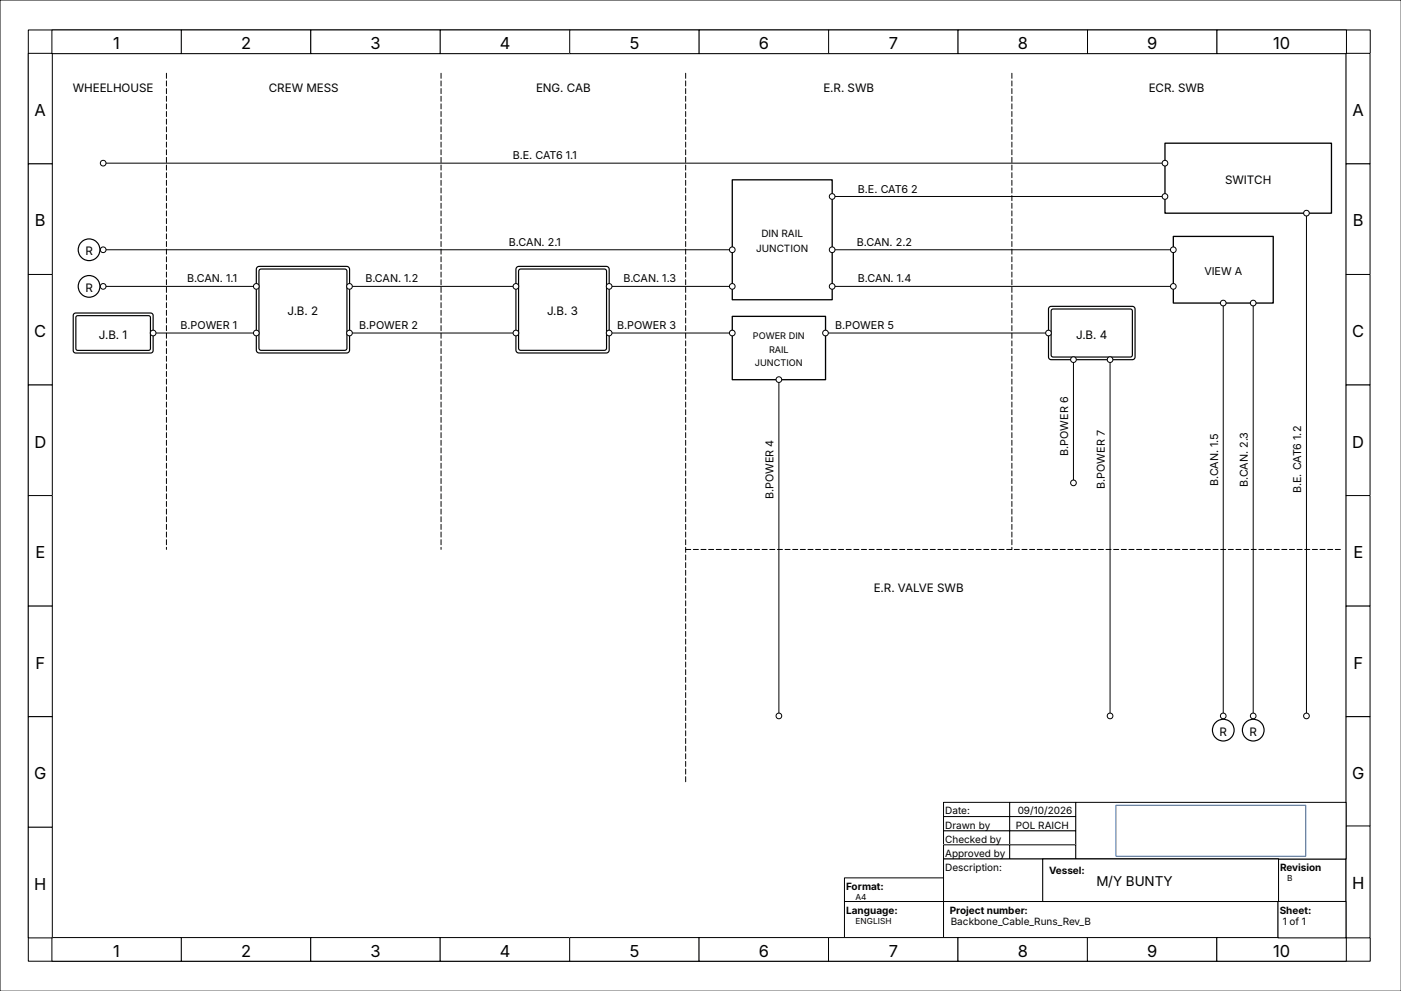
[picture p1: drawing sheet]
<svg xmlns="http://www.w3.org/2000/svg" width="297mm" height="210mm" viewBox="0 0 297 210" stroke-linecap="round" stroke-linejoin="round" font-family="sans-serif">
<path d="M297 0h-297v210" fill="none" stroke="#000" stroke-width=".21"/>
<path d="M179 191h21v7.7h-21z" fill-rule="evenodd" fill="#fff"/>
<path d="M179 191h21v7.7h-21z" fill="none" stroke="#000" stroke-width=".21"/>
<path d="M179 186h21v5h-21z" fill-rule="evenodd" fill="#fff"/>
<path d="M179 186h21v5h-21z" fill="none" stroke="#000" stroke-width=".21"/>
<path d="M200 191h70.9v7.7h-70.9z" fill-rule="evenodd" fill="#fff"/>
<path d="M200 191h70.9v7.7h-70.9z" fill="none" stroke="#000" stroke-width=".21"/>
<path d="M270.9 182h14.4v9h-14.4z" fill-rule="evenodd" fill="#fff"/>
<path d="M6 6.4h284.5v197.3h-284.5zM11.1 11.4h274.3v187.3h-274.3zM270.9 182h14.4v9h-14.4z" fill="none" stroke="#000" stroke-width=".21"/>
<path d="M6 11.3h5.1v23.4h-5.1z" fill-rule="evenodd" fill="#fff"/>
<path d="M6 11.3h5.1v23.4h-5.1z" fill="none" stroke="#000" stroke-width=".21"/>
<path d="M11 6.4h27.4v5h-27.4z" fill-rule="evenodd" fill="#fff"/>
<path d="M11 6.4h27.4v5h-27.4z" fill="none" stroke="#000" stroke-width=".21"/>
<path d="M38.4 6.4h27.5v5h-27.5z" fill-rule="evenodd" fill="#fff"/>
<path d="M38.4 6.4h27.5v5h-27.5z" fill="none" stroke="#000" stroke-width=".21"/>
<path d="M65.9 6.4h27.4v5h-27.4z" fill-rule="evenodd" fill="#fff"/>
<path d="M65.9 6.4h27.4v5h-27.4z" fill="none" stroke="#000" stroke-width=".21"/>
<path d="M93.3 6.4h27.5v5h-27.5z" fill-rule="evenodd" fill="#fff"/>
<path d="M93.3 6.4h27.5v5h-27.5z" fill="none" stroke="#000" stroke-width=".21"/>
<path d="M120.8 6.4h27.4v5h-27.4z" fill-rule="evenodd" fill="#fff"/>
<path d="M120.8 6.4h27.4v5h-27.4z" fill="none" stroke="#000" stroke-width=".21"/>
<path d="M148.2 6.4h27.5v5h-27.5z" fill-rule="evenodd" fill="#fff"/>
<path d="M148.2 6.4h27.5v5h-27.5z" fill="none" stroke="#000" stroke-width=".21"/>
<path d="M175.6 6.4h27.5v5h-27.5z" fill-rule="evenodd" fill="#fff"/>
<path d="M175.6 6.4h27.5v5h-27.5z" fill="none" stroke="#000" stroke-width=".21"/>
<path d="M203.1 6.4h27.4v5h-27.4z" fill-rule="evenodd" fill="#fff"/>
<path d="M203.1 6.4h27.4v5h-27.4z" fill="none" stroke="#000" stroke-width=".21"/>
<path d="M230.5 6.4h27.5v5h-27.5z" fill-rule="evenodd" fill="#fff"/>
<path d="M230.5 6.4h27.5v5h-27.5z" fill="none" stroke="#000" stroke-width=".21"/>
<path d="M258 6.4h27.4v5h-27.4z" fill-rule="evenodd" fill="#fff"/>
<path d="M258 6.4h27.4v5h-27.4z" fill="none" stroke="#000" stroke-width=".21"/>
<path d="M6 34.7h5.1v23.5h-5.1z" fill-rule="evenodd" fill="#fff"/>
<path d="M6 34.7h5.1v23.5h-5.1z" fill="none" stroke="#000" stroke-width=".21"/>
<path d="M6 58.2h5.1v23.4h-5.1z" fill-rule="evenodd" fill="#fff"/>
<path d="M6 58.2h5.1v23.4h-5.1z" fill="none" stroke="#000" stroke-width=".21"/>
<path d="M6 81.6h5.1v23.4h-5.1z" fill-rule="evenodd" fill="#fff"/>
<path d="M6 81.6h5.1v23.4h-5.1z" fill="none" stroke="#000" stroke-width=".21"/>
<path d="M6 105h5.1v23.4h-5.1z" fill-rule="evenodd" fill="#fff"/>
<path d="M6 105h5.1v23.4h-5.1z" fill="none" stroke="#000" stroke-width=".21"/>
<path d="M6 128.4h5.1v23.5h-5.1z" fill-rule="evenodd" fill="#fff"/>
<path d="M6 128.4h5.1v23.5h-5.1z" fill="none" stroke="#000" stroke-width=".21"/>
<path d="M11 198.7h27.4v5h-27.4z" fill-rule="evenodd" fill="#fff"/>
<path d="M11 198.7h27.4v5h-27.4z" fill="none" stroke="#000" stroke-width=".21"/>
<path d="M38.4 198.7h27.5v5h-27.5z" fill-rule="evenodd" fill="#fff"/>
<path d="M38.4 198.7h27.5v5h-27.5z" fill="none" stroke="#000" stroke-width=".21"/>
<path d="M65.9 198.7h27.4v5h-27.4z" fill-rule="evenodd" fill="#fff"/>
<path d="M65.9 198.7h27.4v5h-27.4z" fill="none" stroke="#000" stroke-width=".21"/>
<path d="M93.3 198.7h27.5v5h-27.5z" fill-rule="evenodd" fill="#fff"/>
<path d="M93.3 198.7h27.5v5h-27.5z" fill="none" stroke="#000" stroke-width=".21"/>
<path d="M120.7 198.7h27.5v5h-27.5z" fill-rule="evenodd" fill="#fff"/>
<path d="M120.7 198.7h27.5v5h-27.5z" fill="none" stroke="#000" stroke-width=".21"/>
<path d="M148.2 198.7h27.4v5h-27.4z" fill-rule="evenodd" fill="#fff"/>
<path d="M148.2 198.7h27.4v5h-27.4z" fill="none" stroke="#000" stroke-width=".21"/>
<path d="M175.6 198.7h27.5v5h-27.5z" fill-rule="evenodd" fill="#fff"/>
<path d="M175.6 198.7h27.5v5h-27.5z" fill="none" stroke="#000" stroke-width=".21"/>
<path d="M203.1 198.7h27.4v5h-27.4z" fill-rule="evenodd" fill="#fff"/>
<path d="M203.1 198.7h27.4v5h-27.4z" fill="none" stroke="#000" stroke-width=".21"/>
<path d="M230.5 198.7h27.4v5h-27.4z" fill-rule="evenodd" fill="#fff"/>
<path d="M230.5 198.7h27.4v5h-27.4z" fill="none" stroke="#000" stroke-width=".21"/>
<path d="M257.9 198.7h27.5v5h-27.5z" fill-rule="evenodd" fill="#fff"/>
<path d="M257.9 198.7h27.5v5h-27.5z" fill="none" stroke="#000" stroke-width=".21"/>
<path d="M6 151.9h5.1v23.4h-5.1z" fill-rule="evenodd" fill="#fff"/>
<path d="M6 151.9h5.1v23.4h-5.1z" fill="none" stroke="#000" stroke-width=".21"/>
<path d="M6 175.3h5.1v23.4h-5.1z" fill-rule="evenodd" fill="#fff"/>
<path d="M6 175.3h5.1v23.4h-5.1z" fill="none" stroke="#000" stroke-width=".21"/>
<path d="M285.3 11.3h5.1v23.4h-5.1z" fill-rule="evenodd" fill="#fff"/>
<path d="M285.3 11.3h5.1v23.4h-5.1z" fill="none" stroke="#000" stroke-width=".21"/>
<path d="M285.3 34.7h5.1v23.5h-5.1z" fill-rule="evenodd" fill="#fff"/>
<path d="M285.3 34.7h5.1v23.5h-5.1z" fill="none" stroke="#000" stroke-width=".21"/>
<path d="M285.3 58.2h5.1v23.4h-5.1z" fill-rule="evenodd" fill="#fff"/>
<path d="M285.3 58.2h5.1v23.4h-5.1z" fill="none" stroke="#000" stroke-width=".21"/>
<path d="M285.3 81.6h5.1v23.4h-5.1z" fill-rule="evenodd" fill="#fff"/>
<path d="M285.3 81.6h5.1v23.4h-5.1z" fill="none" stroke="#000" stroke-width=".21"/>
<path d="M285.3 105h5.1v23.4h-5.1z" fill-rule="evenodd" fill="#fff"/>
<path d="M285.3 105h5.1v23.4h-5.1z" fill="none" stroke="#000" stroke-width=".21"/>
<path d="M285.3 128.4h5.1v23.5h-5.1z" fill-rule="evenodd" fill="#fff"/>
<path d="M285.3 128.4h5.1v23.5h-5.1z" fill="none" stroke="#000" stroke-width=".21"/>
<path d="M285.3 151.9h5.1v23.4h-5.1z" fill-rule="evenodd" fill="#fff"/>
<path d="M285.3 151.9h5.1v23.4h-5.1z" fill="none" stroke="#000" stroke-width=".21"/>
<path d="M285.3 175h5.1v23.7h-5.1z" fill-rule="evenodd" fill="#fff"/>
<path d="M285.3 175h5.1v23.7h-5.1z" fill="none" stroke="#000" stroke-width=".21"/>
<path d="M228 170h57.3v12h-57.3z" fill-rule="evenodd" fill="#fff"/>
<path d="M228 170h57.3v12h-57.3z" fill="none" stroke="#000" stroke-width=".21"/>
<path d="M214 176h14v3h-14z" fill-rule="evenodd" fill="#fff"/>
<path d="M214 176h14v3h-14z" fill="none" stroke="#000" stroke-width=".21"/>
<path d="M214 173h14v3h-14z" fill-rule="evenodd" fill="#fff"/>
<path d="M214 173h14v3h-14z" fill="none" stroke="#000" stroke-width=".21"/>
<path d="M214 170h14v3h-14z" fill-rule="evenodd" fill="#fff"/>
<path d="M214 170h14v3h-14z" fill="none" stroke="#000" stroke-width=".21"/>
<path d="M200 176h14v3h-14z" fill-rule="evenodd" fill="#fff"/>
<path d="M200 176h14v3h-14z" fill="none" stroke="#000" stroke-width=".21"/>
<path d="M200 173h14v3h-14z" fill-rule="evenodd" fill="#fff"/>
<path d="M200 173h14v3h-14z" fill="none" stroke="#000" stroke-width=".21"/>
<path d="M200 170h14v3h-14z" fill-rule="evenodd" fill="#fff"/>
<path d="M200 170h14v3h-14z" fill="none" stroke="#000" stroke-width=".21"/>
<path d="M214 179h14v3h-14z" fill-rule="evenodd" fill="#fff"/>
<path d="M214 179h14v3h-14z" fill="none" stroke="#000" stroke-width=".21"/>
<path d="M200 179h14v3h-14z" fill-rule="evenodd" fill="#fff"/>
<path d="M200 179h14v3h-14z" fill="none" stroke="#000" stroke-width=".21"/>
<path d="M270.9 191h14.4v7.7h-14.4z" fill-rule="evenodd" fill="#fff"/>
<path d="M270.9 191h14.4v7.7h-14.4z" fill="none" stroke="#000" stroke-width=".21"/>
<path d="M221 182h50v9h-50z" fill-rule="evenodd" fill="#fff"/>
<path d="M221 182h50v9h-50z" fill="none" stroke="#000" stroke-width=".21"/>
<path d="M221 182h50v9h-50z" fill-rule="evenodd" fill="#fff"/>
<path d="M221 182h50v9h-50z" fill="none" stroke="#000" stroke-width=".21"/>
<path d="M200 182h21v9h-21z" fill-rule="evenodd" fill="#fff"/>
<g fill="none" stroke="#000" stroke-width=".21">
<path d="M21.9 34.6h225M21.9 52.9h133.3M176.4 52.9h72.3M176.4 41.6h70.5M276.9 45.2v106.5M21.9 60.7h32.4M32.5 70.6h21.8M74.1 60.7h35.3M74.1 70.6h35.3M129.1 60.7h26.1M129.1 70.6h26.1M175 70.6h47.2"/>
<path d="M176.4 60.7h72.3M227.5 76.2v26.1M235.3 76.2v75.5M259.3 64.2v87.5M265.6 64.2v87.5M165.1 80.4v71.3M200 182h21v9h-21z"/>
</g>
<path d="M236.5 170.6h40.3v10.8h-40.3z" fill="none" stroke="#3465a4" stroke-width=".21"/>
<path d="M35.3 15.5v100.9M93.5 15.5v100.9M145.3 15.5v150.3M214.5 15.5v100.9M145.3 116.4h139" fill="none" stroke="#000" stroke-width=".21" stroke-dasharray="1.1 .5 1.1 .5"/>
<path d="M15.7 66.5l.4-.2 16.1 .1 .3 .5-.1 7.6-.5 .3-16.1-.1-.3-.4v-7.4z" fill-rule="evenodd" fill="#fff"/>
<path d="M15.7 66.5l.4-.2 16.1 .1 .3 .5-.1 7.6-.5 .3-16.1-.1-.3-.4v-7.4zM16.2 67l.3-.1h15.1l.3 .4-.1 6.7-.3 .2h-15.2l-.2-.4v-6.5z" fill="none" stroke="#000" stroke-width=".25"/>
<path d="M54.5 56.6l.5-.2h18.5l.4 .2 .2 .5v17.1l-.2 .4-.4 .2h-18.5l-.5-.2-.2-.4v-17.1z" fill-rule="evenodd" fill="#fff"/>
<path d="M54.5 56.6l.5-.2h18.5l.4 .2 .2 .5v17.1l-.2 .4-.4 .2h-18.5l-.5-.2-.2-.4v-17.1zM55 57.1l.4-.1h17.7l.3 .1 .1 .4v16.3l-.1 .3-.3 .1h-17.7l-.4-.1-.1-.3v-16.3z" fill="none" stroke="#000" stroke-width=".25"/>
<path d="M109.5 56.6l.5-.2h18.5l.4 .2 .2 .5v17.1l-.2 .4-.4 .2h-18.5l-.5-.2-.1-.4v-17.1z" fill-rule="evenodd" fill="#fff"/>
<path d="M109.5 56.6l.5-.2h18.5l.4 .2 .2 .5v17.1l-.2 .4-.4 .2h-18.5l-.5-.2-.1-.4v-17.1zM110.1 57.1l.3-.1h17.7l.3 .1 .2 .4v16.3l-.2 .3-.3 .1h-17.7l-.3-.1-.2-.3v-16.3z" fill="none" stroke="#000" stroke-width=".25"/>
<path d="M222.4 65.1l.4-.2 17.5 .1 .3 .5-.1 10.4-.5 .3-17.5-.1-.3-.5v-10.1z" fill-rule="evenodd" fill="#fff"/>
<path d="M222.4 65.1l.4-.2 17.5 .1 .3 .5-.1 10.4-.5 .3-17.5-.1-.3-.5v-10.1zM222.9 65.6l.4-.1h16.5l.2 .4v9.5l-.4 .3-16.6-.1-.2-.4v-9.3z" fill="none" stroke="#000" stroke-width=".25"/>
<path d="M155.2 38.1h21.2v25.4h-21.2z" fill-rule="evenodd" fill="#fff"/>
<path d="M155.2 38.1h21.2v25.4h-21.2z" fill="none" stroke="#000" stroke-width=".28"/>
<path d="M155.2 67h19.8v13.5h-19.8z" fill-rule="evenodd" fill="#fff"/>
<path d="M155.2 67h19.8v13.5h-19.8z" fill="none" stroke="#000" stroke-width=".28"/>
<path d="M248.7 50.1h21.2v14.1h-21.2z" fill-rule="evenodd" fill="#fff"/>
<path d="M248.7 50.1h21.2v14.1h-21.2z" fill="none" stroke="#000" stroke-width=".28"/>
<path d="M246.9 30.3h35.3v14.9h-35.3z" fill-rule="evenodd" fill="#fff"/>
<path d="M246.9 30.3h35.3v14.9h-35.3z" fill="none" stroke="#000" stroke-width=".28"/>
<circle cx="21.9" cy="34.6" r=".6" fill="#fff"/>
<circle cx="21.9" cy="34.6" r=".6" fill="none" stroke="#000" stroke-width=".21"/>
<circle cx="21.9" cy="52.9" r=".6" fill="#fff"/>
<circle cx="21.9" cy="52.9" r=".6" fill="none" stroke="#000" stroke-width=".21"/>
<circle cx="21.9" cy="60.7" r=".6" fill="#fff"/>
<circle cx="21.9" cy="60.7" r=".6" fill="none" stroke="#000" stroke-width=".21"/>
<circle cx="32.5" cy="70.6" r=".6" fill="#fff"/>
<circle cx="32.5" cy="70.6" r=".6" fill="none" stroke="#000" stroke-width=".21"/>
<circle cx="54.3" cy="60.7" r=".6" fill="#fff"/>
<circle cx="54.3" cy="60.7" r=".6" fill="none" stroke="#000" stroke-width=".21"/>
<circle cx="54.3" cy="70.6" r=".6" fill="#fff"/>
<circle cx="54.3" cy="70.6" r=".6" fill="none" stroke="#000" stroke-width=".21"/>
<circle cx="74.1" cy="60.7" r=".6" fill="#fff"/>
<circle cx="74.1" cy="60.7" r=".6" fill="none" stroke="#000" stroke-width=".21"/>
<circle cx="74.1" cy="70.6" r=".6" fill="#fff"/>
<circle cx="74.1" cy="70.6" r=".6" fill="none" stroke="#000" stroke-width=".21"/>
<circle cx="109.4" cy="60.7" r=".6" fill="#fff"/>
<circle cx="109.4" cy="60.7" r=".6" fill="none" stroke="#000" stroke-width=".21"/>
<circle cx="109.4" cy="70.6" r=".6" fill="#fff"/>
<circle cx="109.4" cy="70.6" r=".6" fill="none" stroke="#000" stroke-width=".21"/>
<circle cx="129.1" cy="60.7" r=".6" fill="#fff"/>
<circle cx="129.1" cy="60.7" r=".6" fill="none" stroke="#000" stroke-width=".21"/>
<circle cx="129.1" cy="70.6" r=".6" fill="#fff"/>
<circle cx="129.1" cy="70.6" r=".6" fill="none" stroke="#000" stroke-width=".21"/>
<circle cx="155.2" cy="52.9" r=".6" fill="#fff"/>
<circle cx="155.2" cy="52.9" r=".6" fill="none" stroke="#000" stroke-width=".21"/>
<circle cx="155.2" cy="60.7" r=".6" fill="#fff"/>
<circle cx="155.2" cy="60.7" r=".6" fill="none" stroke="#000" stroke-width=".21"/>
<circle cx="176.4" cy="52.9" r=".6" fill="#fff"/>
<circle cx="176.4" cy="52.9" r=".6" fill="none" stroke="#000" stroke-width=".21"/>
<circle cx="176.4" cy="60.7" r=".6" fill="#fff"/>
<circle cx="176.4" cy="60.7" r=".6" fill="none" stroke="#000" stroke-width=".21"/>
<circle cx="176.4" cy="41.6" r=".6" fill="#fff"/>
<circle cx="176.4" cy="41.6" r=".6" fill="none" stroke="#000" stroke-width=".21"/>
<circle cx="155.2" cy="70.6" r=".6" fill="#fff"/>
<circle cx="155.2" cy="70.6" r=".6" fill="none" stroke="#000" stroke-width=".21"/>
<circle cx="175" cy="70.6" r=".6" fill="#fff"/>
<circle cx="175" cy="70.6" r=".6" fill="none" stroke="#000" stroke-width=".21"/>
<circle cx="222.2" cy="70.6" r=".6" fill="#fff"/>
<circle cx="222.2" cy="70.6" r=".6" fill="none" stroke="#000" stroke-width=".21"/>
<circle cx="248.7" cy="52.9" r=".6" fill="#fff"/>
<circle cx="248.7" cy="52.9" r=".6" fill="none" stroke="#000" stroke-width=".21"/>
<circle cx="248.7" cy="60.7" r=".6" fill="#fff"/>
<circle cx="248.7" cy="60.7" r=".6" fill="none" stroke="#000" stroke-width=".21"/>
<circle cx="246.9" cy="34.6" r=".6" fill="#fff"/>
<circle cx="246.9" cy="34.6" r=".6" fill="none" stroke="#000" stroke-width=".21"/>
<circle cx="246.9" cy="41.6" r=".6" fill="#fff"/>
<circle cx="246.9" cy="41.6" r=".6" fill="none" stroke="#000" stroke-width=".21"/>
<circle cx="165.1" cy="80.4" r=".6" fill="#fff"/>
<circle cx="165.1" cy="80.4" r=".6" fill="none" stroke="#000" stroke-width=".21"/>
<circle cx="227.5" cy="76.2" r=".6" fill="#fff"/>
<circle cx="227.5" cy="76.2" r=".6" fill="none" stroke="#000" stroke-width=".21"/>
<circle cx="235.3" cy="76.2" r=".6" fill="#fff"/>
<circle cx="235.3" cy="76.2" r=".6" fill="none" stroke="#000" stroke-width=".21"/>
<circle cx="259.3" cy="64.2" r=".6" fill="#fff"/>
<circle cx="259.3" cy="64.2" r=".6" fill="none" stroke="#000" stroke-width=".21"/>
<circle cx="265.6" cy="64.2" r=".6" fill="#fff"/>
<circle cx="265.6" cy="64.2" r=".6" fill="none" stroke="#000" stroke-width=".21"/>
<circle cx="276.9" cy="45.2" r=".6" fill="#fff"/>
<circle cx="276.9" cy="45.2" r=".6" fill="none" stroke="#000" stroke-width=".21"/>
<circle cx="165.1" cy="151.7" r=".6" fill="#fff"/>
<circle cx="165.1" cy="151.7" r=".6" fill="none" stroke="#000" stroke-width=".21"/>
<circle cx="227.5" cy="102.3" r=".6" fill="#fff"/>
<circle cx="227.5" cy="102.3" r=".6" fill="none" stroke="#000" stroke-width=".21"/>
<circle cx="235.3" cy="151.7" r=".6" fill="#fff"/>
<circle cx="235.3" cy="151.7" r=".6" fill="none" stroke="#000" stroke-width=".21"/>
<circle cx="259.3" cy="151.7" r=".6" fill="#fff"/>
<circle cx="259.3" cy="151.7" r=".6" fill="none" stroke="#000" stroke-width=".21"/>
<circle cx="265.6" cy="151.7" r=".6" fill="#fff"/>
<circle cx="265.6" cy="151.7" r=".6" fill="none" stroke="#000" stroke-width=".21"/>
<circle cx="276.9" cy="151.7" r=".6" fill="#fff"/>
<circle cx="276.9" cy="151.7" r=".6" fill="none" stroke="#000" stroke-width=".21"/>
<circle cx="18.9" cy="52.9" r="2.3" fill="#fff"/>
<circle cx="18.9" cy="52.9" r="2.3" fill="none" stroke="#000" stroke-width=".25"/>
<circle cx="18.9" cy="60.7" r="2.3" fill="#fff"/>
<circle cx="18.9" cy="60.7" r="2.3" fill="none" stroke="#000" stroke-width=".25"/>
<circle cx="259.3" cy="154.7" r="2.3" fill="#fff"/>
<circle cx="259.3" cy="154.7" r="2.3" fill="none" stroke="#000" stroke-width=".25"/>
<circle cx="265.7" cy="154.7" r="2.3" fill="#fff"/>
<circle cx="265.7" cy="154.7" r="2.3" fill="none" stroke="#000" stroke-width=".25"/>
<g font-size="3.5">
<text x="24" y="10.3">1</text>
<text x="51.1" y="10.3">2</text>
<text x="78.5" y="10.3">3</text>
<text x="105.9" y="10.3">4</text>
<text x="133.4" y="10.3">5</text>
<text x="160.9" y="10.3">6</text>
<text x="188.4" y="10.3">7</text>
<text x="215.8" y="10.3">8</text>
<text x="243.2" y="10.3">9</text>
<text x="269.9" y="10.3">10</text>
<text x="7.3" y="24.5">A</text>
<text x="286.7" y="24.5">A</text>
<text x="7.4" y="48">B</text>
<text x="286.8" y="48">B</text>
<text x="7.3" y="71.4">C</text>
<text x="286.6" y="71.4">C</text>
<text x="7.3" y="94.8">D</text>
<text x="286.6" y="94.8">D</text>
<text x="7.5" y="118.3">E</text>
<text x="286.9" y="118.3">E</text>
<text x="7.5" y="141.7">F</text>
<text x="286.9" y="141.7">F</text>
<text x="7.2" y="165.1">G</text>
<text x="286.6" y="165.1">G</text>
<text x="7.2" y="188.6">H</text>
<text x="286.6" y="188.4">H</text>
<text x="24" y="202.7">1</text>
<text x="51.1" y="202.7">2</text>
<text x="78.5" y="202.7">3</text>
<text x="105.9" y="202.7">4</text>
<text x="133.4" y="202.7">5</text>
<text x="160.9" y="202.7">6</text>
<text x="188.4" y="202.7">7</text>
<text x="215.7" y="202.7">8</text>
<text x="243.2" y="202.7">9</text>
<text x="269.9" y="202.7">10</text>
</g>
<text font-size="2.9" x="232.4" y="187.8">M/Y BUNTY</text>
<g font-size="2.5">
<text x="15.4" y="19.5">WHEELHOUSE</text>
<text x="57" y="19.5">CREW MESS</text>
<text x="113.6" y="19.5">ENG. CAB</text>
<text x="174.5" y="19.5">E.R. SWB</text>
<text x="243.5" y="19.5">ECR. SWB</text>
<text x="259.7" y="38.9">SWITCH</text>
<text x="18.1" y="54.1">R</text>
<text x="18.1" y="61.9">R</text>
<text x="21" y="71.7">J.B. 1</text>
<text x="61" y="66.8">J.B. 2</text>
<text x="116" y="66.8">J.B. 3</text>
<text x="228.1" y="71.7">J.B. 4</text>
<text x="185.2" y="125.4">E.R. VALVE SWB</text>
<text x="258.5" y="155.9">R</text>
<text x="264.9" y="155.9">R</text>
</g>
<g font-size="2.3">
<text x="108.7" y="33.7">B.E. CAT6 1.1</text>
<text x="181.9" y="40.8">B.E. CAT6 2</text>
<text x="107.9" y="52.1">B.CAN. 2.1</text>
<text x="181.6" y="52.1">B.CAN. 2.2</text>
<text x="39.7" y="59.9">B.CAN. 1.1</text>
<text x="77.4" y="59.9">B.CAN. 1.2</text>
<text x="132.1" y="59.9">B.CAN. 1.3</text>
<text x="181.9" y="59.9">B.CAN. 1.4</text>
<text x="255.3" y="58.2">VIEW A</text>
<text x="38.3" y="69.7">B.POWER 1</text>
<text x="76.1" y="69.7">B.POWER 2</text>
<text x="130.8" y="69.7">B.POWER 3</text>
<text x="177" y="69.7">B.POWER 5</text>
<text x="275.8" y="93.2" transform="rotate(-90 275.8 93.2)">1.2</text>
<text x="226.4" y="96.6" transform="rotate(-90 226.4 96.6)">B.POWER 6</text>
<text x="164" y="105.8" transform="rotate(-90 164 105.8)">B.POWER 4</text>
<text x="234.2" y="103.5" transform="rotate(-90 234.2 103.5)">B.POWER 7</text>
<text x="258.2" y="103" transform="rotate(-90 258.2 103)">B.CAN. 1.5</text>
<text x="264.5" y="103.2" transform="rotate(-90 264.5 103.2)">B.CAN. 2.3</text>
<text x="275.8" y="104.5" transform="rotate(-90 275.8 104.5)">B.E. CAT6</text>
</g>
<g font-size="2.1">
<text x="160.3" y="53.3">JUNCTION</text>
<text x="161.4" y="50.3">DIN RAIL</text>
<text x="200.4" y="172.6">Date:</text>
<text x="215.7" y="172.6">09/10/2026</text>
<text x="200.4" y="178.6">Checked by</text>
<text x="200.4" y="175.6">Drawn by</text>
<text x="215.3" y="175.6">POL RAICH</text>
<text x="200.4" y="181.6">Approved by</text>
<text x="200.4" y="184.6">Description:</text>
<text x="222.4" y="185.2">Vessel:</text>
<text x="271.3" y="184.6">Revision</text>
<text x="179.4" y="188.6">Format:</text>
<text x="179.4" y="193.6">Language:</text>
<text x="201.4" y="193.6">Project number:</text>
<text x="201.6" y="196.1">Backbone_Cable_Runs_Rev_B</text>
<text x="271.3" y="193.6">Sheet:</text>
<text x="271.9" y="196.1">1 of 1</text>
</g>
<g font-size="1.9">
<text x="159.6" y="71.8">POWER DIN</text>
<text x="160" y="77.5">JUNCTION</text>
<text x="163" y="74.7">RAIL</text>
</g>
<g font-size="1.8">
<text x="181.4" y="190.8">A4</text>
<text x="272.8" y="186.8">B</text>
<text x="181.4" y="195.8">ENGLISH</text>
</g>
</svg>
